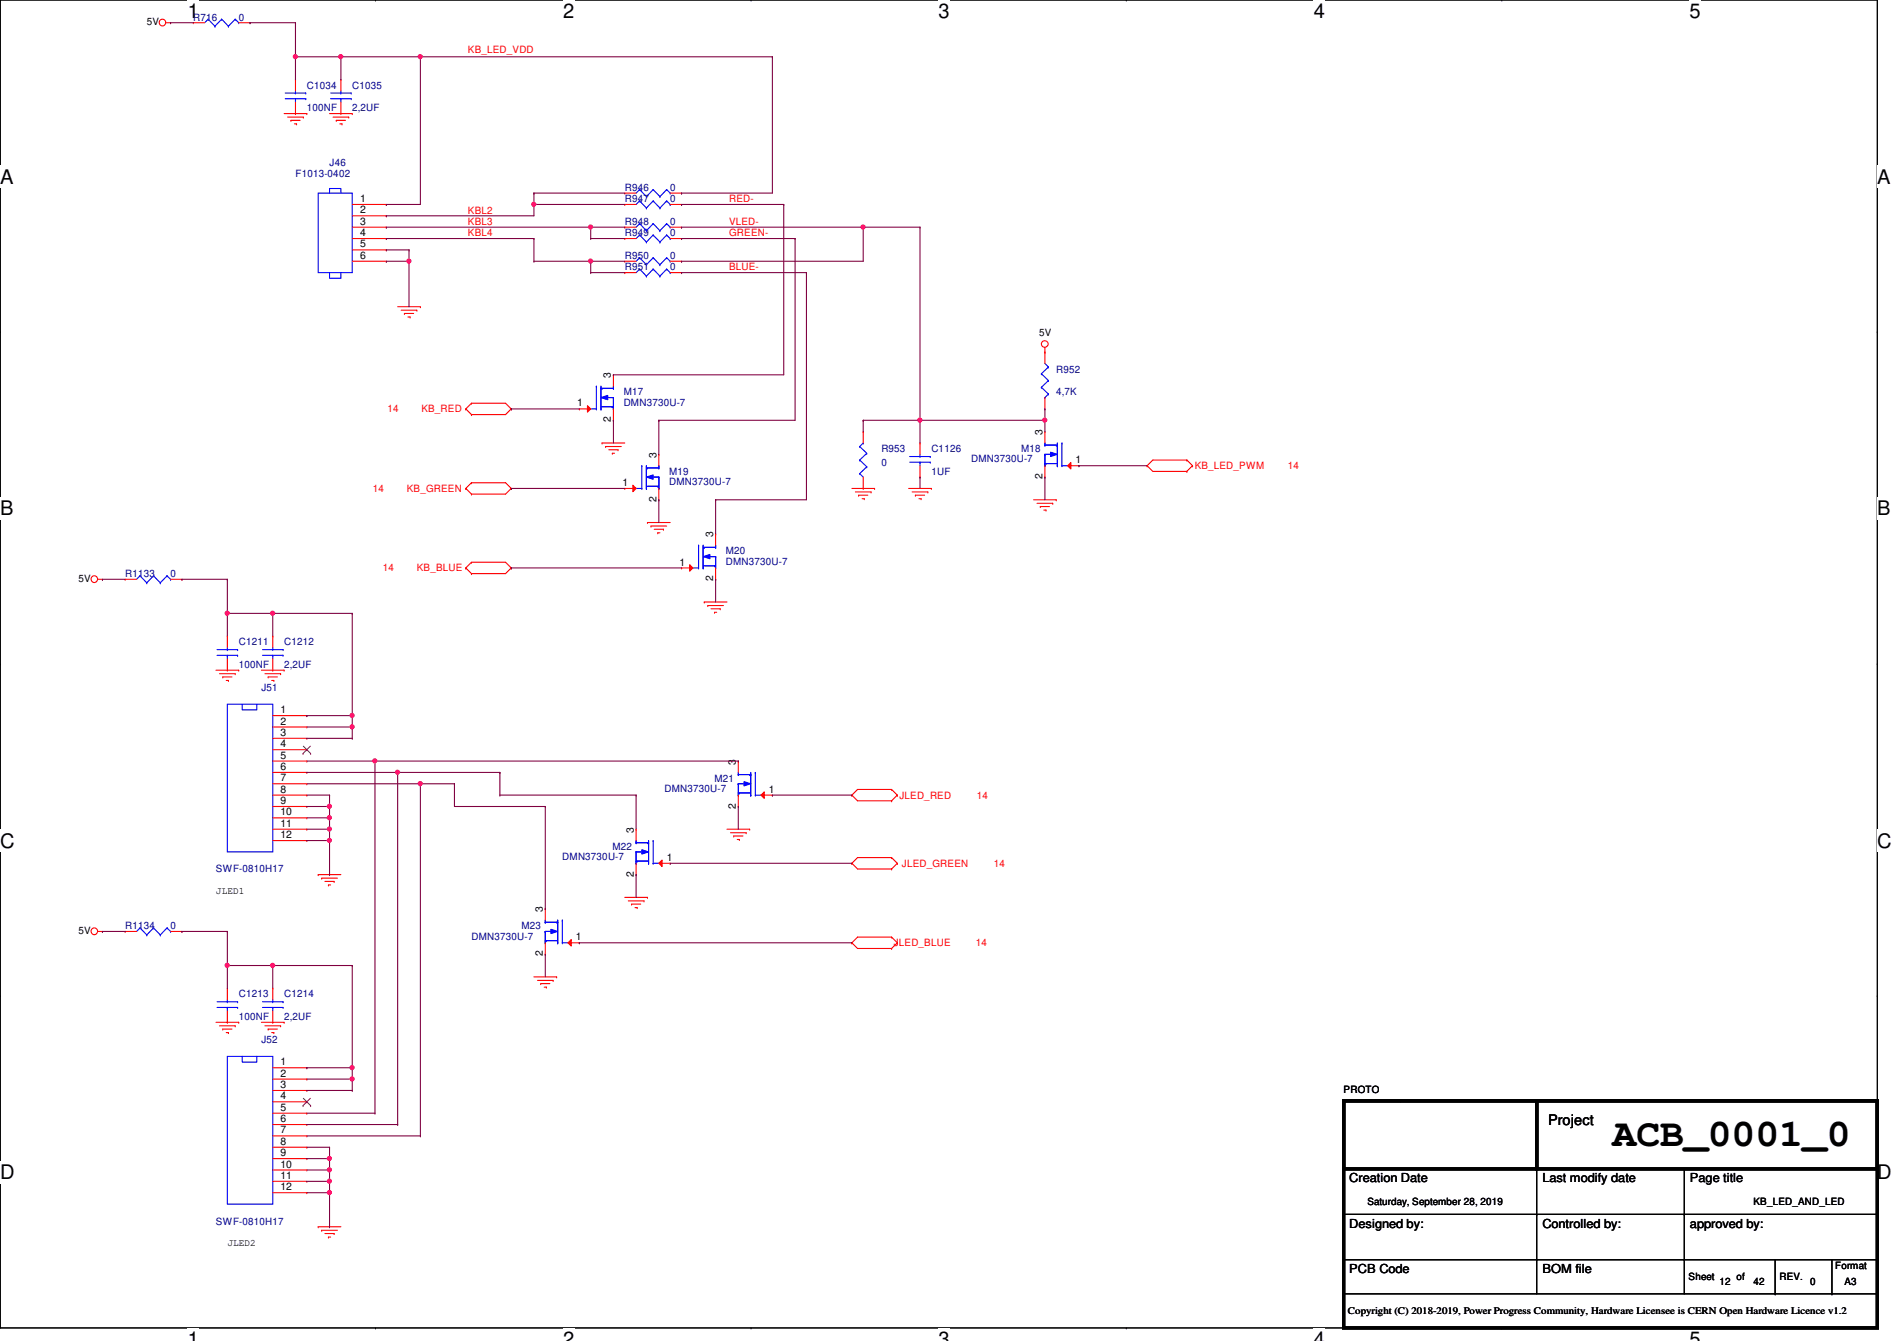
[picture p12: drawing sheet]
<svg xmlns="http://www.w3.org/2000/svg" width="297mm" height="210mm" viewBox="0 0 297 210" stroke-linecap="round" stroke-linejoin="round" font-family="sans-serif">
<path d="M0 0h294v207.9h-294z" fill="none" stroke="#000" stroke-width=".17"/>
<g fill="#fff">
<path d="M29.4 0h1.8v3.5h-1.8z"/>
<path d="M29.4 207.9h1.8v2h-1.8z"/>
</g>
<path d="M58.8 0h.1M58.8 207.9h.1" fill="none" stroke="#000" stroke-width=".17"/>
<g fill="#fff">
<path d="M88.2 0h1.7v3.5h-1.7z"/>
<path d="M88.2 207.9h1.7v2h-1.7z"/>
</g>
<path d="M117.6 0h.1M117.6 207.9h.1" fill="none" stroke="#000" stroke-width=".17"/>
<g fill="#fff">
<path d="M147 0h1.7v3.5h-1.7z"/>
<path d="M147 207.9h1.7v2h-1.7z"/>
</g>
<path d="M176.4 0h.1M176.4 207.9h.1" fill="none" stroke="#000" stroke-width=".17"/>
<g fill="#fff">
<path d="M205.7 0h1.8v3.5h-1.8z"/>
<path d="M205.7 207.9h1.8v2h-1.8z"/>
</g>
<path d="M235.2 0h.1M235.2 207.9h.1" fill="none" stroke="#000" stroke-width=".17"/>
<g fill="#fff">
<path d="M264.5 0h1.8v3.5h-1.8z"/>
<path d="M264.5 207.9h1.8v2h-1.8z"/>
<path d="M0 26h2.1v3.4h-2.1z"/>
<path d="M294 26h2v3.4h-2z"/>
<path d="M0 77.9h2.1v3.5h-2.1z"/>
<path d="M294 77.9h2v3.5h-2z"/>
</g>
<path d="M0 51.9h.1M294 51.9h.1" fill="none" stroke="#000" stroke-width=".17"/>
<g fill="#fff">
<path d="M0 129.9h2.3v3.4h-2.3z"/>
<path d="M294 129.9h2.2v3.4h-2.2z"/>
</g>
<path d="M0 103.9h.1M294 103.9h.1" fill="none" stroke="#000" stroke-width=".17"/>
<path d="M0 103.9h.1M294 103.9h.1" fill="none" stroke="#000" stroke-width=".16"/>
<g fill="#fff">
<path d="M0 181.8h2.3v3.5h-2.3z"/>
<path d="M294 181.8h2.2v3.5h-2.2z"/>
</g>
<g fill="none" stroke="#000" stroke-width=".17">
<path d="M0 155.9h.1M294 155.9h.1M210.4 172.3h8.9M219.3 172.3h.1M210.4 190.1h83.6M210.4 197.2h83.6M240.6 190.1h.1M240.6 197.2h.1M240.6 197.2v5.3h-30.2M240.6 183v14.2M263.7 190.1h.1M263.7 197.2h.1"/>
<path d="M263.7 197.2v5.3h-23.1M263.7 183v14.2M278 197.2v5.3M286.8 197.2v5.3M294 190.1h.1M294 197.2h.1M263.7 202.5h30.3M278 202.5h.1M286.8 202.5h.1M294 202.5h.1"/>
</g>
<g fill="none" stroke="#f00" stroke-width=".17">
<path d="M26 3.6h.7M26.7 3.6h.1M44.5 17.8h3.5M45 18.3h2.5M45.5 18.8h.1M45.5 18.8h1.5M46.1 19.4h.3M46.4 19.4h.1M47.5 18.3h.1M48 17.8h.1M51.6 17.8h3.6M52.2 18.3h2.4"/>
<path d="M52.7 18.8h.1M52.7 18.8h1.4M53.2 19.4h.3M53.4 12.4h.1M53.4 17.8h.1M53.4 12.4v1.8M53.4 16v1.8M53.5 19.4h.1M54.6 18.3h.1M55.2 17.8h.1M97.8 30.2h.1M97.8 37.3h.1"/>
<path d="M97.8 30.2h1.8M97.8 37.3h1.8M104.9 30.2h1.8M104.9 37.3h1.8M106.7 30.2h.1M106.7 37.3h.1M62.3 48h3.5M62.8 48.6h2.5M63.3 49.1h.1M63.3 49.1h1.5M63.9 49.6h.3M64.2 49.6h.1"/>
<path d="M65.3 48.6h.1M65.8 48h.1M97.8 40.9h.1M97.8 40.9h1.8M104.9 40.9h1.8M106.7 40.9h.1M163.6 55.1h.1M163.6 54.4v.7M72.9 64h.1M72.9 76.5h.1M72.9 64l.9 .9M72.9 76.5l.9 .8"/>
<path d="M73.8 63.1h.1M73.8 64.9h.1M73.8 75.6h.1M73.8 77.3h.1M73.8 63.1l-.9 .9M73.8 63.1h5.4l.8 .9M73.8 75.6l-.9 .9M73.8 75.6h5.4l.8 .9M80 64h.1M80 76.5h.1M80 64l-.8 .9h-5.4M80 76.5l-.8 .8h-5.4"/>
<path d="M94.3 69.3h.1M94.3 69.3h3.5M94.8 69.9h.1M94.8 69.9h2.5M95.3 70.4h1.5M95.9 71h.1M95.9 71h.3M96.8 70.4h.1M133.4 76.5h3.5M133.9 77h2.5M134.4 77.5h.1M134.4 77.5h1.5"/>
<path d="M135 78.1h.3M135.3 78.1h.1M136.4 77h.1M136.9 76.5h.1M142.3 76.5h3.5M142.8 77h2.5M143.3 77.5h.1M143.3 77.5h1.5M143.9 78.1h.3M144.1 69.3h.1M144.1 74.7h.1M144.1 69.3v1.8"/>
<path d="M144.1 72.9v1.8M144.2 78.1h.1M145.3 77h.1M145.8 76.5h.1M161.8 78.2h3.6M162.4 78.8h2.4M162.9 79.3h.1M162.9 79.3h1.4M163.4 79.8h.4M163.8 79.8h.1M164.8 78.8h.1M165.4 78.2h.1"/>
<path d="M179.6 72.9h.1M179.6 72.9l.9 .9h5.3M185.8 72h.1M185.8 73.8h.1M185.8 72l.9 .9M185.8 72h-5.3l-.9 .9M186.7 72.9h.1M186.7 72.9l-.9 .9M15.3 90.7h.7M16 90.7h.1M19.6 90.7h.1M19.6 90.7h1.8"/>
<path d="M26.7 90.7h1.8M28.5 90.7h.1M42.7 99.6h.1M42.7 99.6v1.7M72.9 88.9h.1M72.9 88.9l.9 .9M73.8 88h.1M73.8 89.8h.1M73.8 88l-.9 .9M73.8 88h5.4l.8 .9M80 88.9h.1M80 88.9l-.8 .9h-5.4"/>
<path d="M101.4 81.8h.1M101.4 81.8h3.5M101.9 82.3h.1M101.9 82.3h2.5M102.4 82.8h1.5M103 83.4h.1M103 83.4h.3M103.9 82.8h.1M110.3 94.2h.1M110.3 94.2h3.5M110.8 94.8h.1M110.8 94.8h2.5"/>
<path d="M111.3 95.3h1.5M111.9 95.8h.1M111.9 95.8h.3M112.8 95.3h.1M33.8 104.9h3.6M34.4 105.5h2.4M34.9 106h.1M34.9 106h1.4M35.4 106.5h.4M35.8 106.5h.1M36.8 105.5h.1M37.4 104.9h.1"/>
<path d="M40.9 104.9h3.6M41.5 105.5h2.4M42 106h.1M42 106h1.4M42.5 106.5h.4M42.7 104.9h.1M42.7 103.1v1.8M42.9 106.5h.1M43.9 105.5h.1M44.5 104.9h.1M49.8 136.9h.1M49.8 136.9h3.6"/>
<path d="M50.4 137.5h.1M50.4 137.5h2.4M50.9 138h1.4M51.4 138.5h.1M51.4 138.5h.4M52.3 138h.1M113.8 129.8h3.6M114.4 130.3h2.4M114.9 130.9h.1M114.9 130.9h1.4M115.4 131.4h.4M115.8 131.4h.1"/>
<path d="M116.8 130.3h.1M117.4 129.8h.1M133.4 124.5h.1M133.4 135.1h.1M133.4 124.5l.9 .8h5.3M133.4 135.1l.9 .9h5.3M139.6 123.6h.1M139.6 125.3h.1M139.6 134.2h.1M139.6 136h.1M139.6 123.6l.9 .9M139.6 123.6h-5.3l-.9 .9"/>
<path d="M139.6 134.2l.9 .9M139.6 134.2h-5.3l-.9 .9M140.5 124.5h.1M140.5 135.1h.1M140.5 124.5l-.9 .8M140.5 135.1l-.9 .9M15.3 145.8h.7M16 145.8h.1M19.6 145.8h.1M19.6 145.8h1.8M26.7 145.8h1.8M28.5 145.8h.1"/>
<path d="M42.7 154.7h.1M42.7 154.7v1.8M42.7 158.2v1.8M83.6 152.9h3.6M84.2 153.5h2.4M84.7 154h.1M84.7 154h1.4M85.2 154.5h.4M85.6 154.5h.1M86.6 153.5h.1M87.2 152.9h.1M97.8 140.5h3.6"/>
<path d="M98.4 141h2.4M98.9 141.5h.1M98.9 141.5h1.4M99.4 142.1h.4M99.8 142.1h.1M100.8 141h.1M101.4 140.5h.1M133.4 147.6h.1M133.4 147.6l.9 .9h5.3M139.6 146.7h.1M139.6 148.5h.1M139.6 146.7l.9 .9"/>
<path d="M139.6 146.7h-5.3l-.9 .9M140.5 147.6h.1M140.5 147.6l-.9 .9M33.8 160h3.6M34.4 160.6h2.4M34.9 161.1h.1M34.9 161.1h1.4M35.4 161.6h.4M35.8 161.6h.1M36.8 160.6h.1M37.4 160h.1M40.9 160h3.6"/>
<path d="M41.5 160.6h2.4M42 161.1h.1M42 161.1h1.4M42.5 161.6h.4M42.7 160h.1M42.9 161.6h.1M43.9 160.6h.1M44.5 160h.1M49.8 192h.1M49.8 192h3.6M50.4 192.6h.1M50.4 192.6h2.4"/>
<path d="M50.9 193.1h1.4M51.4 193.6h.1M51.4 193.6h.4M52.3 193.1h.1"/>
<circle cx="25.4" cy="3.5" r=".52"/>
<circle cx="163.6" cy="53.8" r=".52"/>
<circle cx="14.8" cy="90.7" r=".52"/>
<circle cx="14.8" cy="145.8" r=".52"/>
</g>
<path d="M210.4 172.3h30.2v10.7h-30.2zM210.4 172.3h83.6v35.6h-83.6zM240.6 172.3h53.4v10.7h-53.4z" fill="none" stroke="#000" stroke-width=".51"/>
<g fill="none" stroke="#00f" stroke-width=".17">
<path d="M51.8 15.5h3.2M51.8 14.6h3.2M53.4 14.6h.1M53.4 15.5h.1M53.4 14.2v.4M53.4 15.5v.5M55 15.5h.1M55 14.6h.1M100.2 29.7h.1M100.2 36.8h.1M100.2 29.7l-.6 .5M100.2 29.7l1 1.1"/>
<path d="M100.2 36.8l-.6 .5M100.2 36.8l1 1.1M101.2 30.8h.1M101.2 37.9h.1M102.3 29.7h.1M102.3 36.8h.1M102.3 29.7l-1.1 1.1M102.3 29.7l1 1.1M102.3 36.8l-1.1 1.1M102.3 36.8l1 1.1M103.3 30.8h.1M103.3 37.9h.1"/>
<path d="M104.4 29.7h.1M104.4 36.8h.1M104.4 29.7l-1.1 1.1M104.4 29.7l.5 .5M104.4 36.8l-1.1 1.1M104.4 36.8l.5 .5M104.9 30.2h.1M104.9 37.3h.1M100.2 40.3h.1M100.2 40.3l-.6 .6M100.2 40.3l1 1.1M101.2 41.4h.1"/>
<path d="M102.3 40.3h.1M102.3 40.3l-1.1 1.1M102.3 40.3l1 1.1M103.3 41.4h.1M104.4 40.3h.1M104.4 40.3l-1.1 1.1M104.4 40.3l.5 .6M104.9 40.9h.1M99.6 76.5h.9M100.5 76.5h.1M100.5 72.9h.1M100.5 72.9v3.6"/>
<path d="M101.2 76.5h.1M101.2 73.2h.1M101.2 72.9v3.6M101.2 73.2h2M101.2 76.1h2M101.4 73.2h.1M102.1 74.7h1.1M103 76.1h.1M103.2 73.2h.1M103.2 74.7h.1M103.2 76.5h.1M103.2 76.1h.1"/>
<path d="M103.2 72.9v.3M103.2 74.7v1.8M142.4 72.3h3.3M142.4 71.5h3.3M144.1 71.5h.1M144.1 72.3h.1M144.1 71.1v.4M144.1 72.3v.6M145.7 72.3h.1M145.7 71.5h.1M21.9 90.1h.1M21.9 90.1l-.5 .6"/>
<path d="M21.9 90.1l1.1 1.1M23 91.2h.1M24 90.1h.1M24 90.1l-1 1.1M24 90.1l1.1 1.1M25.1 91.2h.1M26.2 90.1h.1M26.2 90.1l-1.1 1.1M26.2 90.1l.5 .6M26.7 90.7h.1M41.1 102.6h3.2M41.1 101.7h3.2"/>
<path d="M42.7 101.7h.1M42.7 102.6h.1M42.7 101.3v.4M42.7 102.6v.5M44.3 102.6h.1M44.3 101.7h.1M21.9 145.2h.1M21.9 145.2l-.5 .6M21.9 145.2l1.1 1.1M23 146.3h.1M24 145.2h.1M24 145.2l-1 1.1"/>
<path d="M24 145.2l1.1 1.1M25.1 146.3h.1M26.2 145.2h.1M26.2 145.2l-1.1 1.1M26.2 145.2l.5 .6M26.7 145.8h.1M41.1 157.7h3.2M41.1 156.8h3.2M42.7 156.8h.1M42.7 157.7h.1M42.7 156.5v.3M42.7 157.7v.5"/>
<path d="M44.3 157.7h.1M44.3 156.8h.1"/>
</g>
<path d="M101.2 74.7l1.1-.4v.7z" fill="#00f"/>
<path d="M101.2 74.7l1.1-.4v.7z" fill="none" stroke="#00f" stroke-width=".17"/>
<path d="M99.1 75.9l.5 .6-.5 .5z" fill="#f00"/>
<path d="M97.8 76.5h.1M97.8 76.5h1.8M99.1 75.9l.5 .6-.5 .5zM103.2 78.2h.1M103.2 71.1h.1M103.2 71.1v1.8M103.2 76.5v1.7" fill="none" stroke="#f00" stroke-width=".17"/>
<g fill="none" stroke="#00f" stroke-width=".17">
<path d="M108.5 88.9h.9M109.4 88.9h.1M109.4 85.3h.1M109.4 85.3v3.6M110.1 88.9h.1M110.1 85.7h.1M110.1 85.3v3.6M110.1 85.7h2M110.1 88.6h2M110.3 85.7h.1M111 87.1h1.1M111.9 88.6h.1"/>
<path d="M112.1 85.7h.1M112.1 87.1h.1M112.1 88.9h.1M112.1 88.6h.1M112.1 85.3v.4M112.1 87.1v1.8"/>
</g>
<path d="M110.1 87.1l1.1-.3v.7z" fill="#00f"/>
<path d="M110.1 87.1l1.1-.3v.7z" fill="none" stroke="#00f" stroke-width=".17"/>
<path d="M108 88.4l.5 .5-.5 .5z" fill="#f00"/>
<path d="M106.7 88.9h.1M106.7 88.9h1.8M108 88.4l.5 .5-.5 .5zM112.1 90.7h.1M112.1 83.6h.1M112.1 83.6v1.7M112.1 88.9v1.8" fill="none" stroke="#f00" stroke-width=".17"/>
<g fill="none" stroke="#00f" stroke-width=".17">
<path d="M92.5 64h.9M93.4 64h.1M93.4 60.5h.1M93.4 60.5v3.5M94.1 64h.1M94.1 60.8h.1M94.1 60.5v3.5M94.1 60.8h2M94.1 63.7h2M94.3 60.8h.1M95 62.2h1.1M95.9 63.7h.1"/>
<path d="M96.1 60.8h.1M96.1 62.2h.1M96.1 64h.1M96.1 63.7h.1M96.1 60.5v.3M96.1 62.2v1.8"/>
</g>
<path d="M94.1 62.2l1.1-.3v.7z" fill="#00f"/>
<path d="M94.1 62.2l1.1-.3v.7z" fill="none" stroke="#00f" stroke-width=".17"/>
<path d="M92 63.5l.5 .5-.5 .5z" fill="#f00"/>
<g fill="none" stroke="#f00" stroke-width=".17">
<path d="M55.2 32h5.3M55.2 33.8h5.3M55.2 35.6h5.3M55.2 37.3h5.3M55.2 39.1h5.3M60.5 32h.1M60.5 33.8h.1M60.5 35.6h.1M60.5 37.3h.1M60.5 39.1h.1M55.2 40.9h5.3M60.5 40.9h.1"/>
<path d="M96.1 58.7h.1M96.1 58.7v1.8M163.6 55.1h.1M163.6 55.1v1.8M90.7 64h.1M90.7 64h1.8M92 63.5l.5 .5-.5 .5zM96.1 65.8h.1M96.1 64v1.8M163.6 64h.1M163.6 62.2v1.8M42.7 168.9h5.3"/>
<path d="M42.7 167.1h5.3M42.7 170.7h5.3M42.7 174.2h5.3M42.7 177.8h5.3M42.7 172.5h5.3M42.7 176h5.3M42.7 179.6h5.3M48 168.9h.1M48 167.1h.1M48 170.7h.1M48 174.2h.1M48 177.8h.1"/>
<path d="M48 172.5h.1M48 176h.1M48 179.6h.1M42.7 181.4h5.3M42.7 184.9h5.3M42.7 183.1h5.3M42.7 186.7h5.3M48 181.4h.1M48 184.9h.1M48 183.1h.1M48 186.7h.1"/>
</g>
<g fill="none" stroke="#00f" stroke-width=".17">
<path d="M49.8 30.2h5.4v12.5h-5.4zM51.6 30.2v-.7h1.8v.7M51.6 42.7v.9h1.8v-.9M163.1 58.5h.1M163.1 58.5l1.1 1.1M163.6 56.9l.6 .5M164.2 57.4h.1M164.2 59.6h.1M164.2 57.4l-1.1 1.1M164.2 59.6l-1.1 1M163.1 60.6h.1M163.1 60.6l1.1 1.1"/>
<path d="M163.6 62.2h.1M163.6 69.7h.1M163.6 71.1h.1M163.6 72.9h.1M163.6 72.6h.1M163.6 69.3v.4M163.6 71.1v1.8M163.6 69.7h2M163.6 71.1h1.1M163.6 72.6h2M163.8 72.6h.1M164.2 61.7h.1"/>
<path d="M164.2 61.7l-.6 .5M165.4 69.7h.1M165.6 72.9h.1M165.6 69.7h.1M165.6 69.3v3.6M166.3 72.9h.1M166.3 69.3h.1M166.3 72.9h.9M166.3 69.3v3.6M35.6 165.4h7.1v23.1h-7.1zM37.9 165.4v.8h2.3v-.8"/>
</g>
<path d="M47.5 173.1h.1M47.5 171.9l1.1 1.2M48.6 171.9l-1.1 1.2M48.6 173.1h.1" fill="none" stroke="#7f4000" stroke-width=".16"/>
<path d="M164.5 70.8l1.1 .3-1.1 .4z" fill="#00f"/>
<path d="M164.5 70.8l1.1 .3-1.1 .4z" fill="none" stroke="#00f" stroke-width=".17"/>
<path d="M167.2 72.9l.5-.5v1z" fill="#f00"/>
<g fill="none" stroke="#f00" stroke-width=".17">
<path d="M97.8 35.6h.1M97.8 35.6h1.8M104.9 35.6h1.8M106.7 35.6h.1M163.6 74.7h.1M163.6 67.6h.1M163.6 67.6v1.7M163.6 72.9v1.8M167.2 72.9l.5-.5v1zM167.2 72.9h1.7M168.9 72.9h.1M35.6 99.6h.1"/>
<path d="M35.6 99.6v1.7M35.6 104.9h.1M35.6 103.1v1.8"/>
</g>
<g fill="none" stroke="#00f" stroke-width=".17">
<path d="M100.2 35h.1M100.2 35l-.6 .6M100.2 35l1 1.1M101.2 36.1h.1M102.3 35h.1M102.3 35l-1.1 1.1M102.3 35l1 1.1M103.3 36.1h.1M104.4 35h.1M104.4 35l-1.1 1.1M104.4 35l.5 .6M104.9 35.6h.1"/>
<path d="M34 102.6h3.2M34 101.7h3.2M35.6 101.7h.1M35.6 102.6h.1M35.6 101.3v.4M35.6 102.6v.5M37.2 102.6h.1M37.2 101.7h.1M85.4 144.4h.1M85.4 145.8h.1M85.4 147.6h.1M85.4 147.2h.1"/>
<path d="M85.4 144v.4M85.4 145.8v1.8M85.4 144.4h1.9M85.4 145.8h1M85.4 147.2h1.9M85.6 147.2h.1M87.2 144.4h.1M87.3 147.6h.1M87.3 144.4h.1M87.3 144v3.6M88 147.6h.1M88 144h.1"/>
<path d="M88 147.6h.9M88 144v3.6"/>
</g>
<path d="M86.3 145.5l1 .3-1 .3z" fill="#00f"/>
<path d="M86.3 145.5l1 .3-1 .3z" fill="none" stroke="#00f" stroke-width=".17"/>
<path d="M88.9 147.6l.5-.5v1z" fill="#f00"/>
<path d="M85.4 149.4h.1M85.4 142.2h.1M85.4 142.2v1.8M85.4 147.6v1.8M88.9 147.6l.5-.5v1zM88.9 147.6h1.8M90.7 147.6h.1" fill="none" stroke="#f00" stroke-width=".17"/>
<g fill="none" stroke="#00f" stroke-width=".17">
<path d="M99.6 131.9h.1M99.6 133.3h.1M99.6 135.1h.1M99.6 134.8h.1M99.6 131.6v.3M99.6 133.3v1.8M99.6 131.9h2M99.6 133.3h1.1M99.6 134.8h2M99.8 134.8h.1M101.4 131.9h.1M101.6 135.1h.1"/>
<path d="M101.6 131.9h.1M101.6 131.6v3.5M102.3 135.1h.1M102.3 131.6h.1M102.3 135.1h.9M102.3 131.6v3.5"/>
</g>
<path d="M100.5 133l1.1 .3-1.1 .4z" fill="#00f"/>
<path d="M100.5 133l1.1 .3-1.1 .4z" fill="none" stroke="#00f" stroke-width=".17"/>
<path d="M103.2 135.1l.5-.5v1z" fill="#f00"/>
<path d="M99.6 136.9h.1M99.6 129.8h.1M99.6 129.8v1.8M99.6 135.1v1.8M103.2 135.1l.5-.5v1zM103.2 135.1h1.7M104.9 135.1h.1" fill="none" stroke="#f00" stroke-width=".17"/>
<g fill="none" stroke="#00f" stroke-width=".17">
<path d="M115.6 121.2h.1M115.6 122.7h.1M115.6 124.5h.1M115.6 124.1h.1M115.6 120.9v.3M115.6 122.7v1.8M115.6 121.2h2M115.6 122.7h1.1M115.6 124.1h2M115.8 124.1h.1M117.4 121.2h.1M117.6 124.5h.1"/>
<path d="M117.6 121.2h.1M117.6 120.9v3.6M118.3 124.5h.1M118.3 120.9h.1M118.3 124.5h.9M118.3 120.9v3.6"/>
</g>
<path d="M116.5 122.3l1.1 .4-1.1 .3z" fill="#00f"/>
<path d="M116.5 122.3l1.1 .4-1.1 .3z" fill="none" stroke="#00f" stroke-width=".17"/>
<path d="M119.7 124v1l-.5-.5z" fill="#f00"/>
<g fill="none" stroke="#f00" stroke-width=".17">
<path d="M30.3 3.6h.1M30.3 3.6h1.7M37.4 3.6h1.8M39.2 3.6h.1M46.3 12.4h.1M46.3 17.8h.1M46.3 12.4v1.8M46.3 16v1.8M97.8 32h.1M97.8 32h1.8M104.9 32h1.8M106.7 32h.1"/>
<path d="M97.8 42.7h.1M97.8 42.7h1.8M104.9 42.7h1.8M106.7 42.7h.1M135.2 76.5h.1M135.2 67.6h.1M135.2 67.6v1.7M135.2 74.7v1.8M42.7 113.8h5.3M42.7 112h5.3M42.7 115.6h5.3M42.7 119.1h5.3"/>
<path d="M42.7 117.3h5.3M48 113.8h.1M48 112h.1M48 115.6h.1M48 119.1h.1M48 117.3h.1M115.6 119.1h.1M115.6 119.1v1.8M42.7 124.5h5.3M42.7 122.7h5.3M42.7 126.2h5.3M42.7 129.8h5.3"/>
<path d="M42.7 120.9h5.3M42.7 128h5.3M42.7 131.6h5.3M48 122.7h.1M48 126.2h.1M48 129.8h.1M48 120.9h.1M48 124.5h.1M48 128h.1M48 131.6h.1M115.6 126.2h.1M115.6 124.5v1.7"/>
<path d="M119.2 124.5h1.7M119.7 124v1l-.5-.5zM120.9 124.5h.1M35.6 154.7h.1M35.6 154.7v1.8M35.6 158.2v1.8M35.6 160h.1"/>
</g>
<g fill="none" stroke="#00f" stroke-width=".17">
<path d="M32.6 3h.1M32.6 3l-.6 .6M32.6 3l1.1 1.1M33.7 4.1h.1M34.7 3h.1M34.7 3l-1 1.1M34.7 3l1.1 1.1M35.8 4.1h.1M36.8 3h.1M36.8 3l-1 1.1M36.8 3l.6 .6M37.4 3.6h.1"/>
<path d="M44.7 15.5h3.2M44.7 14.6h3.2M46.3 14.6h.1M46.3 15.5h.1M46.3 14.2v.4M46.3 15.5v.5M47.9 15.5h.1M47.9 14.6h.1M100.2 31.5h.1M100.2 31.5l-.6 .5M100.2 31.5l1 1.1M101.2 32.6h.1"/>
<path d="M102.3 31.5h.1M102.3 31.5l-1.1 1.1M102.3 31.5l1 1.1M103.3 32.6h.1M104.4 31.5h.1M104.4 31.5l-1.1 1.1M104.4 31.5l.5 .5M104.9 32h.1M100.2 42.1h.1M100.2 42.1l-.6 .6M100.2 42.1l1 1.1M101.2 43.2h.1"/>
<path d="M102.3 42.1h.1M102.3 42.1l-1.1 1.1M102.3 42.1l1 1.1M103.3 43.2h.1M104.4 42.1h.1M104.4 42.1l-1.1 1.1M104.4 42.1l.5 .6M104.9 42.7h.1M134.6 74.1h.1M134.6 72h.1M134.6 69.9h.1M134.6 74.1l.6 .6"/>
<path d="M134.6 72l1.1 1.1M134.6 69.9l1.1 1.1M135.2 69.3h.1M135.2 69.3l-.6 .6M135.7 73.1h.1M135.7 71h.1M135.7 73.1l-1.1 1M135.7 71l-1.1 1M35.6 110.2h7.1v23.1h-7.1zM37.9 110.2v.9h2.3v-.9M34 157.7h3.2M34 156.8h3.2"/>
<path d="M35.6 156.8h.1M35.6 157.7h.1M35.6 156.5v.3M35.6 157.7v.5M37.2 157.7h.1M37.2 156.8h.1"/>
</g>
<path d="M47.5 117.9h.1M47.5 116.8l1.1 1.1M48.6 116.8l-1.1 1.1M48.6 117.9h.1" fill="none" stroke="#7f4000" stroke-width=".16"/>
<path d="M39.2 3.6h.1M39.2 3.6h7.1M46.3 3.6h.1M46.3 8.9h.1M46.3 3.6v5.3M46.3 8.9h7.1" fill="none" stroke="#7f0040" stroke-width=".17"/>
<circle cx="53.4" cy="8.9" r=".32" fill="#f0f"/>
<circle cx="53.4" cy="8.9" r=".32" fill="none" stroke="#f0f" stroke-width=".17"/>
<circle cx="46.2" cy="8.9" r=".32" fill="#f0f"/>
<circle cx="46.2" cy="8.9" r=".32" fill="none" stroke="#f0f" stroke-width=".17"/>
<g fill="none" stroke="#7f0040" stroke-width=".17">
<path d="M26.7 3.6h.1M26.7 3.6h3.6M46.3 8.9h.1M46.3 8.9v3.5M53.4 8.9h.1M53.4 8.9v3.5M53.4 8.9h12.4M60.5 39.1h.1M60.5 39.1h3.5M64 39.1h.1M64 39.1v8.9M60.5 40.9h.1"/>
<path d="M60.5 40.9h3.5M64 40.9h.1"/>
</g>
<circle cx="64" cy="40.9" r=".32" fill="#f0f"/>
<circle cx="64" cy="40.9" r=".32" fill="none" stroke="#f0f" stroke-width=".17"/>
<g fill="none" stroke="#7f0040" stroke-width=".17">
<path d="M65.8 8.9h.1M65.8 8.9v23.1h-5.3M60.5 32h.1M60.5 33.8h.1M60.5 35.6h.1M60.5 37.3h.1M60.5 35.6h32M60.5 37.3h23.1M83.6 30.2h.1M83.6 32h.1M83.6 32h14.2M83.6 30.2v3.6h-23.1"/>
<path d="M83.6 30.2h14.2"/>
</g>
<circle cx="83.6" cy="32" r=".32" fill="#f0f"/>
<circle cx="83.6" cy="32" r=".32" fill="none" stroke="#f0f" stroke-width=".17"/>
<path d="M92.5 37.3h.1M92.5 35.6h.1M92.5 37.3h5.3M92.5 35.6v1.7" fill="none" stroke="#7f0040" stroke-width=".17"/>
<circle cx="92.5" cy="35.5" r=".32" fill="#f0f"/>
<circle cx="92.5" cy="35.5" r=".32" fill="none" stroke="#f0f" stroke-width=".17"/>
<path d="M83.6 37.3h.1M83.6 37.3v3.6M92.5 35.6h.1M92.5 35.6h5.3M83.6 40.9h.1M83.6 40.9h8.9" fill="none" stroke="#7f0040" stroke-width=".17"/>
<circle cx="92.5" cy="40.9" r=".32" fill="#f0f"/>
<circle cx="92.5" cy="40.9" r=".32" fill="none" stroke="#f0f" stroke-width=".17"/>
<path d="M65.8 8.9h.1M65.8 8.9h55.1M106.7 30.2h.1M106.7 30.2h14.2M92.5 42.7h.1M92.5 40.9h.1M92.5 42.7h5.3M92.5 40.9v1.8M92.5 40.9h5.3" fill="none" stroke="#7f0040" stroke-width=".17"/>
<circle cx="65.8" cy="8.9" r=".32" fill="#f0f"/>
<circle cx="65.8" cy="8.9" r=".32" fill="none" stroke="#f0f" stroke-width=".17"/>
<g fill="none" stroke="#7f0040" stroke-width=".17">
<path d="M120.9 8.9h.1M120.9 8.9v21.3M106.7 32h.1M106.7 37.3h.1M106.7 35.6h.1M106.7 32h16M106.7 37.3h17.8M106.7 35.6h28.5M144.1 35.6h.1M144.1 35.6v30.2M106.7 42.7h.1M106.7 42.7h19.6"/>
<path d="M144.1 65.8h.1M163.6 64h.1M163.6 64v1.8h-19.5"/>
</g>
<circle cx="163.6" cy="65.8" r=".32" fill="#f0f"/>
<circle cx="163.6" cy="65.8" r=".32" fill="none" stroke="#f0f" stroke-width=".17"/>
<circle cx="144" cy="65.8" r=".32" fill="#f0f"/>
<circle cx="144" cy="65.8" r=".32" fill="none" stroke="#f0f" stroke-width=".17"/>
<path d="M135.2 35.6h.1M135.2 35.6v5.3h-28.5M106.7 40.9h.1M163.6 65.8h.1M163.6 65.8v1.8" fill="none" stroke="#7f0040" stroke-width=".17"/>
<circle cx="135.1" cy="35.5" r=".32" fill="#f0f"/>
<circle cx="135.1" cy="35.5" r=".32" fill="none" stroke="#f0f" stroke-width=".17"/>
<g fill="none" stroke="#7f0040" stroke-width=".17">
<path d="M122.7 32h.1M122.7 32v26.7h-26.6M124.5 37.3h.1M124.5 37.3v28.5h-21.3M135.2 35.6h.1M135.2 35.6h8.9M96.1 58.7h.1M126.3 42.7h.1M126.3 42.7v35.5h-14.2M80 64h.1M80 76.5h.1M80 64h10.7"/>
<path d="M80 76.5h17.8M96.1 65.8h.1M96.1 65.8v3.5M103.2 78.2h.1M103.2 65.8h.1M103.2 65.8v5.3M103.2 78.2v3.6M112.1 78.2h.1M112.1 78.2v5.4M135.2 65.8h.1M135.2 65.8h8.9M135.2 65.8v1.8"/>
<path d="M144.1 65.8h.1M144.1 74.7h.1M144.1 65.8v3.5M144.1 74.7v1.8M163.6 74.7h.1M163.6 74.7v3.5M168.9 72.9h.1M168.9 72.9h10.7M16 90.7h.1M16 90.7h3.6M28.5 90.7h.1M28.5 90.7h7.1"/>
<path d="M35.6 90.7h.1M35.6 96h.1M35.6 90.7v5.3M35.6 96h7.1M80 88.9h.1M80 88.9h26.7M112.1 90.7h.1M112.1 90.7v3.5"/>
</g>
<circle cx="42.7" cy="96" r=".32" fill="#f0f"/>
<circle cx="42.7" cy="96" r=".32" fill="none" stroke="#f0f" stroke-width=".17"/>
<circle cx="35.6" cy="96" r=".32" fill="#f0f"/>
<circle cx="35.6" cy="96" r=".32" fill="none" stroke="#f0f" stroke-width=".17"/>
<path d="M35.6 96h.1M35.6 96v3.6M42.7 96h.1M42.7 96v3.6M48 129.8h3.6M48 131.6h3.6M51.6 129.8h.1M51.6 131.6h.1M51.6 136.9h.1M51.6 129.8v7.1" fill="none" stroke="#7f0040" stroke-width=".17"/>
<circle cx="51.6" cy="131.5" r=".32" fill="#f0f"/>
<circle cx="51.6" cy="131.5" r=".32" fill="none" stroke="#f0f" stroke-width=".17"/>
<path d="M42.7 96h12.5M55.2 96h.1M55.2 96v16M55.2 112h.1" fill="none" stroke="#7f0040" stroke-width=".17"/>
<circle cx="55.1" cy="112" r=".32" fill="#f0f"/>
<circle cx="55.1" cy="112" r=".32" fill="none" stroke="#f0f" stroke-width=".17"/>
<path d="M48 112h.1M48 112h7.2M48 113.8h7.2M55.2 113.8h.1" fill="none" stroke="#7f0040" stroke-width=".17"/>
<circle cx="55.1" cy="113.8" r=".32" fill="#f0f"/>
<circle cx="55.1" cy="113.8" r=".32" fill="none" stroke="#f0f" stroke-width=".17"/>
<path d="M48 115.6h7.2M55.2 112h.1M55.2 115.6h.1M55.2 113.8h.1M55.2 112v3.6M48 124.5h3.6M48 126.2h3.6M51.6 124.5h.1M51.6 126.2h.1M51.6 124.5v1.7" fill="none" stroke="#7f0040" stroke-width=".17"/>
<circle cx="51.6" cy="126.2" r=".32" fill="#f0f"/>
<circle cx="51.6" cy="126.2" r=".32" fill="none" stroke="#f0f" stroke-width=".17"/>
<path d="M48 128h3.6M51.6 128h.1M51.6 129.8h.1M51.6 126.2v3.6" fill="none" stroke="#7f0040" stroke-width=".17"/>
<circle cx="51.6" cy="128" r=".32" fill="#f0f"/>
<circle cx="51.6" cy="128" r=".32" fill="none" stroke="#f0f" stroke-width=".17"/>
<circle cx="51.6" cy="129.8" r=".32" fill="#f0f"/>
<circle cx="51.6" cy="129.8" r=".32" fill="none" stroke="#f0f" stroke-width=".17"/>
<g fill="none" stroke="#7f0040" stroke-width=".17">
<path d="M48 119.1h10.7M58.7 119.1h.1M48 122.7h17.8M48 120.9h14.3M62.3 120.9h.1M65.8 122.7h.1M71.2 122.7h.1M71.2 122.7v3.5h14.2M78.3 124.5h.1M78.3 120.9h.1M78.3 124.5h21.3M78.3 120.9v3.6"/>
<path d="M85.4 126.2h.1M85.4 126.2v16M99.6 124.5h.1M99.6 136.9h.1M99.6 124.5v5.3M99.6 136.9v3.6M104.9 135.1h.1M104.9 135.1h28.5M115.6 126.2h.1M115.6 126.2v3.6M120.9 124.5h.1M120.9 124.5h12.5"/>
<path d="M16 145.8h.1M16 145.8h3.6M28.5 145.8h.1M28.5 145.8h7.1M35.6 145.8h.1M35.6 151.1h.1M35.6 145.8v5.3M35.6 151.1h7.1M85.4 149.4h.1M85.4 142.2h.1M85.4 149.4v3.5M90.7 147.6h.1"/>
<path d="M90.7 147.6h42.7"/>
</g>
<circle cx="42.7" cy="151.1" r=".32" fill="#f0f"/>
<circle cx="42.7" cy="151.1" r=".32" fill="none" stroke="#f0f" stroke-width=".17"/>
<circle cx="35.6" cy="151.1" r=".32" fill="#f0f"/>
<circle cx="35.6" cy="151.1" r=".32" fill="none" stroke="#f0f" stroke-width=".17"/>
<path d="M35.6 151.1h.1M35.6 151.1v3.6M42.7 151.1h.1M42.7 151.1h12.5M42.7 151.1v3.6M55.2 151.1h.1M55.2 151.1v16M55.2 167.1h.1" fill="none" stroke="#7f0040" stroke-width=".17"/>
<circle cx="55.1" cy="167.1" r=".32" fill="#f0f"/>
<circle cx="55.1" cy="167.1" r=".32" fill="none" stroke="#f0f" stroke-width=".17"/>
<path d="M48 167.1h.1M48 167.1h7.2M48 168.9h7.2M55.2 167.1h.1M55.2 168.9h.1M55.2 167.1v1.8" fill="none" stroke="#7f0040" stroke-width=".17"/>
<circle cx="55.1" cy="168.9" r=".32" fill="#f0f"/>
<circle cx="55.1" cy="168.9" r=".32" fill="none" stroke="#f0f" stroke-width=".17"/>
<path d="M48 170.7h7.2M48 179.6h3.6M51.6 179.6h.1M51.6 179.6v3.5M55.2 168.9h.1M55.2 170.7h.1M55.2 168.9v1.8M48 181.4h3.6M51.6 181.4h.1M51.6 183.1h.1" fill="none" stroke="#7f0040" stroke-width=".17"/>
<circle cx="51.6" cy="181.3" r=".32" fill="#f0f"/>
<circle cx="51.6" cy="181.3" r=".32" fill="none" stroke="#f0f" stroke-width=".17"/>
<circle cx="51.6" cy="183.1" r=".32" fill="#f0f"/>
<circle cx="51.6" cy="183.1" r=".32" fill="none" stroke="#f0f" stroke-width=".17"/>
<path d="M48 183.1h3.6M48 184.9h3.6M51.6 183.1h.1M51.6 184.9h.1M51.6 186.7h.1M51.6 183.1v3.6" fill="none" stroke="#7f0040" stroke-width=".17"/>
<circle cx="51.6" cy="184.9" r=".32" fill="#f0f"/>
<circle cx="51.6" cy="184.9" r=".32" fill="none" stroke="#f0f" stroke-width=".17"/>
<path d="M48 186.7h3.6M51.6 186.7h.1M51.6 192h.1M51.6 186.7v5.3" fill="none" stroke="#7f0040" stroke-width=".17"/>
<circle cx="51.6" cy="186.7" r=".32" fill="#f0f"/>
<circle cx="51.6" cy="186.7" r=".32" fill="none" stroke="#f0f" stroke-width=".17"/>
<path d="M58.7 119.1h.1M58.7 119.1v55.1M48 174.2h10.7M58.7 174.2h.1" fill="none" stroke="#7f0040" stroke-width=".17"/>
<circle cx="58.7" cy="119.1" r=".32" fill="#f0f"/>
<circle cx="58.7" cy="119.1" r=".32" fill="none" stroke="#f0f" stroke-width=".17"/>
<path d="M58.7 119.1h56.9M115.6 119.1h.1M62.3 120.9h.1M62.3 120.9v55.1M48 176h14.3M62.3 176h.1" fill="none" stroke="#7f0040" stroke-width=".17"/>
<circle cx="62.2" cy="120.9" r=".32" fill="#f0f"/>
<circle cx="62.2" cy="120.9" r=".32" fill="none" stroke="#f0f" stroke-width=".17"/>
<path d="M62.3 120.9h16M65.8 122.7h.1M65.8 122.7v55.1M78.3 120.9h.1M48 177.8h17.8M65.8 177.8h.1" fill="none" stroke="#7f0040" stroke-width=".17"/>
<circle cx="65.8" cy="122.7" r=".32" fill="#f0f"/>
<circle cx="65.8" cy="122.7" r=".32" fill="none" stroke="#f0f" stroke-width=".17"/>
<path d="M65.8 122.7h5.4M71.2 122.7h.1" fill="none" stroke="#7f0040" stroke-width=".17"/>
<circle cx="53.4" cy="8.9" r=".32" fill="#f0f"/>
<circle cx="53.4" cy="8.9" r=".32" fill="none" stroke="#f0f" stroke-width=".17"/>
<circle cx="46.2" cy="8.9" r=".32" fill="#f0f"/>
<circle cx="46.2" cy="8.9" r=".32" fill="none" stroke="#f0f" stroke-width=".17"/>
<circle cx="64" cy="40.9" r=".32" fill="#f0f"/>
<circle cx="64" cy="40.9" r=".32" fill="none" stroke="#f0f" stroke-width=".17"/>
<circle cx="83.6" cy="32" r=".32" fill="#f0f"/>
<circle cx="83.6" cy="32" r=".32" fill="none" stroke="#f0f" stroke-width=".17"/>
<circle cx="92.5" cy="35.5" r=".32" fill="#f0f"/>
<circle cx="92.5" cy="35.5" r=".32" fill="none" stroke="#f0f" stroke-width=".17"/>
<circle cx="92.5" cy="40.9" r=".32" fill="#f0f"/>
<circle cx="92.5" cy="40.9" r=".32" fill="none" stroke="#f0f" stroke-width=".17"/>
<circle cx="65.8" cy="8.9" r=".32" fill="#f0f"/>
<circle cx="65.8" cy="8.9" r=".32" fill="none" stroke="#f0f" stroke-width=".17"/>
<circle cx="163.6" cy="65.8" r=".32" fill="#f0f"/>
<circle cx="163.6" cy="65.8" r=".32" fill="none" stroke="#f0f" stroke-width=".17"/>
<circle cx="144" cy="65.8" r=".32" fill="#f0f"/>
<circle cx="144" cy="65.8" r=".32" fill="none" stroke="#f0f" stroke-width=".17"/>
<circle cx="135.1" cy="35.5" r=".32" fill="#f0f"/>
<circle cx="135.1" cy="35.5" r=".32" fill="none" stroke="#f0f" stroke-width=".17"/>
<circle cx="42.7" cy="96" r=".32" fill="#f0f"/>
<circle cx="42.7" cy="96" r=".32" fill="none" stroke="#f0f" stroke-width=".17"/>
<circle cx="35.6" cy="96" r=".32" fill="#f0f"/>
<circle cx="35.6" cy="96" r=".32" fill="none" stroke="#f0f" stroke-width=".17"/>
<circle cx="51.6" cy="131.5" r=".32" fill="#f0f"/>
<circle cx="51.6" cy="131.5" r=".32" fill="none" stroke="#f0f" stroke-width=".17"/>
<circle cx="55.1" cy="112" r=".32" fill="#f0f"/>
<circle cx="55.1" cy="112" r=".32" fill="none" stroke="#f0f" stroke-width=".17"/>
<circle cx="55.1" cy="113.8" r=".32" fill="#f0f"/>
<circle cx="55.1" cy="113.8" r=".32" fill="none" stroke="#f0f" stroke-width=".17"/>
<circle cx="51.6" cy="126.2" r=".32" fill="#f0f"/>
<circle cx="51.6" cy="126.2" r=".32" fill="none" stroke="#f0f" stroke-width=".17"/>
<circle cx="51.6" cy="128" r=".32" fill="#f0f"/>
<circle cx="51.6" cy="128" r=".32" fill="none" stroke="#f0f" stroke-width=".17"/>
<circle cx="51.6" cy="129.8" r=".32" fill="#f0f"/>
<circle cx="51.6" cy="129.8" r=".32" fill="none" stroke="#f0f" stroke-width=".17"/>
<circle cx="42.7" cy="151.1" r=".32" fill="#f0f"/>
<circle cx="42.7" cy="151.1" r=".32" fill="none" stroke="#f0f" stroke-width=".17"/>
<circle cx="35.6" cy="151.1" r=".32" fill="#f0f"/>
<circle cx="35.6" cy="151.1" r=".32" fill="none" stroke="#f0f" stroke-width=".17"/>
<circle cx="55.1" cy="167.1" r=".32" fill="#f0f"/>
<circle cx="55.1" cy="167.1" r=".32" fill="none" stroke="#f0f" stroke-width=".17"/>
<circle cx="55.1" cy="168.9" r=".32" fill="#f0f"/>
<circle cx="55.1" cy="168.9" r=".32" fill="none" stroke="#f0f" stroke-width=".17"/>
<circle cx="51.6" cy="181.3" r=".32" fill="#f0f"/>
<circle cx="51.6" cy="181.3" r=".32" fill="none" stroke="#f0f" stroke-width=".17"/>
<circle cx="51.6" cy="183.1" r=".32" fill="#f0f"/>
<circle cx="51.6" cy="183.1" r=".32" fill="none" stroke="#f0f" stroke-width=".17"/>
<circle cx="51.6" cy="184.9" r=".32" fill="#f0f"/>
<circle cx="51.6" cy="184.9" r=".32" fill="none" stroke="#f0f" stroke-width=".17"/>
<circle cx="51.6" cy="186.7" r=".32" fill="#f0f"/>
<circle cx="51.6" cy="186.7" r=".32" fill="none" stroke="#f0f" stroke-width=".17"/>
<circle cx="58.7" cy="119.1" r=".32" fill="#f0f"/>
<circle cx="58.7" cy="119.1" r=".32" fill="none" stroke="#f0f" stroke-width=".17"/>
<circle cx="62.2" cy="120.9" r=".32" fill="#f0f"/>
<circle cx="62.2" cy="120.9" r=".32" fill="none" stroke="#f0f" stroke-width=".17"/>
<circle cx="65.8" cy="122.7" r=".32" fill="#f0f"/>
<circle cx="65.8" cy="122.7" r=".32" fill="none" stroke="#f0f" stroke-width=".17"/>
<text font-size="6.2" x="252.5" y="179.5">ACB_0001_0</text>
<g font-size="3.1">
<text x="29.4" y="2.8">1</text>
<text x="88.2" y="2.8">2</text>
<text x="147" y="2.8">3</text>
<text x="205.7" y="2.8">4</text>
<text x="264.5" y="2.8">5</text>
<text x="0" y="28.7">A</text>
<text x="294" y="28.7">A</text>
<text x="0" y="80.7">B</text>
<text x="294" y="80.7">B</text>
<text x="0" y="132.7">C</text>
<text x="294" y="132.7">C</text>
<text x="0" y="184.6">D</text>
<text x="294" y="184.6">D</text>
<text x="29.4" y="210.7">1</text>
<text x="88.2" y="210.7">2</text>
<text x="147" y="210.7">3</text>
<text x="205.7" y="210.7">4</text>
<text x="264.5" y="210.7">5</text>
</g>
<text font-size="2.3" x="242.4" y="176.1">Project</text>
<g font-size="1.9">
<text x="211.3" y="185.1">Creation Date</text>
<text x="241.5" y="185.1">Last modify date</text>
<text x="264.6" y="185.1">Page title</text>
<text x="211.3" y="192.2">Designed by:</text>
<text x="241.5" y="192.2">Controlled by:</text>
<text x="264.6" y="192.2">approved by:</text>
<text x="211.3" y="199.3">PCB Code</text>
<text x="241.5" y="199.3">BOM file</text>
</g>
<g font-size="1.6">
<text x="23" y="3.9">5V</text>
<text x="56.4" y="31.6">1</text>
<text x="56.4" y="33.4">2</text>
<text x="56.4" y="35.2">3</text>
<text x="56.4" y="37">4</text>
<text x="56.4" y="38.7">5</text>
<text x="56.4" y="40.5">6</text>
<text x="162.7" y="52.7">5V</text>
<text x="95.7" y="59.2" transform="rotate(-90 95.7 59.2)">3</text>
<text x="90.4" y="63.6">1</text>
<text x="95.7" y="66.1" transform="rotate(-90 95.7 66.1)">2</text>
<text x="102.8" y="71.7" transform="rotate(-90 102.8 71.7)">3</text>
<text x="163.2" y="68.1" transform="rotate(-90 163.2 68.1)">3</text>
<text x="97.5" y="76.1">1</text>
<text x="163.2" y="75" transform="rotate(-90 163.2 75)">2</text>
<text x="168.4" y="72.5">1</text>
<text x="102.8" y="78.6" transform="rotate(-90 102.8 78.6)">2</text>
<text x="106.4" y="88.5">1</text>
<text x="111.7" y="84.1" transform="rotate(-90 111.7 84.1)">3</text>
<text x="12.3" y="91.1">5V</text>
<text x="111.7" y="91" transform="rotate(-90 111.7 91)">2</text>
<text x="43.9" y="113.4">2</text>
<text x="43.9" y="111.6">1</text>
<text x="43.9" y="115.2">3</text>
<text x="43.9" y="118.7">5</text>
<text x="43.9" y="117">4</text>
<text x="115.2" y="119.7" transform="rotate(-90 115.2 119.7)">3</text>
<text x="43.9" y="122.3">7</text>
<text x="43.9" y="125.9">9</text>
<text x="43.9" y="120.5">6</text>
<text x="43.9" y="124.1">8</text>
<text x="120.4" y="124.1">1</text>
<text x="43.9" y="129.4">11</text>
<text x="43.9" y="127.6">10</text>
<text x="43.9" y="131.2">12</text>
<text x="99.2" y="130.3" transform="rotate(-90 99.2 130.3)">3</text>
<text x="115.2" y="126.6" transform="rotate(-90 115.2 126.6)">2</text>
<text x="99.2" y="137.2" transform="rotate(-90 99.2 137.2)">2</text>
<text x="104.4" y="134.7">1</text>
<text x="33.8" y="139.9">JLED1</text>
<text x="85" y="142.8" transform="rotate(-90 85 142.8)">3</text>
<text x="12.3" y="146.2">5V</text>
<text x="85" y="149.7" transform="rotate(-90 85 149.7)">2</text>
<text x="90.2" y="147.2">1</text>
<text x="43.9" y="166.8">1</text>
<text x="43.9" y="168.5">2</text>
<text x="43.9" y="170.3">3</text>
<text x="43.9" y="173.9">5</text>
<text x="43.9" y="172.1">4</text>
<text x="210.4" y="171.1">PROTO</text>
<text x="43.9" y="177.4">7</text>
<text x="43.9" y="175.6">6</text>
<text x="43.9" y="179.2">8</text>
<text x="43.9" y="181">9</text>
<text x="43.9" y="184.5">11</text>
<text x="43.9" y="182.8">10</text>
<text x="43.9" y="186.3">12</text>
<text x="214.1" y="188.7">Saturday, September 28, 2019</text>
<text x="274.6" y="188.7">KB_LED_AND_LED</text>
<text x="35.6" y="195">JLED2</text>
<text x="264.4" y="200.4">Sheet</text>
<text x="269.2" y="201.1">12</text>
<text x="271.9" y="200.4">of</text>
<text x="274.6" y="201.1">42</text>
<text x="278.6" y="200.4">REV.</text>
<text x="283.5" y="201.1">0</text>
<text x="287.4" y="198.6">Format</text>
<text x="288.8" y="201.1">A3</text>
<text x="211.1" y="205.7">Copyright (C) 2018-2019, Power Progress Community, Hardware Licensee is CERN Open Hardware Licence v1.2</text>
</g>
<g font-size="1.6" fill="#00007f">
<text x="30.3" y="3.2">R716</text>
<text x="37.4" y="3.2">0</text>
<text x="48" y="13.9">C1034</text>
<text x="48" y="17.4">100NF</text>
<text x="55.2" y="13.9">C1035</text>
<text x="55.2" y="17.4">2,2UF</text>
<text x="46.3" y="27.8">F1013-0402</text>
<text x="51.6" y="26">J46</text>
<text x="97.8" y="29.9">R946</text>
<text x="104.9" y="29.9">0</text>
<text x="97.8" y="35.2">R948</text>
<text x="97.8" y="31.7">R947</text>
<text x="104.9" y="35.2">0</text>
<text x="104.9" y="31.7">0</text>
<text x="97.8" y="40.6">R950</text>
<text x="97.8" y="37">R949</text>
<text x="104.9" y="40.6">0</text>
<text x="104.9" y="37">0</text>
<text x="97.8" y="42.3">R951</text>
<text x="104.9" y="42.3">0</text>
<text x="165.4" y="58.3">R952</text>
<text x="97.7" y="61.9">M17</text>
<text x="97.7" y="63.5">DMN3730U-7</text>
<text x="165.4" y="61.9">4,7K</text>
<text x="138" y="70.8">R953</text>
<text x="145.8" y="70.8">C1126</text>
<text x="159.9" y="70.8">M18</text>
<text x="104.8" y="74.3">M19</text>
<text x="104.8" y="75.9">DMN3730U-7</text>
<text x="138" y="72.9">0</text>
<text x="145.8" y="74.3">1UF</text>
<text x="152.1" y="72.4">DMN3730U-7</text>
<text x="113.7" y="86.8">M20</text>
<text x="113.7" y="88.4">DMN3730U-7</text>
<text x="19.6" y="90.3">R1133</text>
<text x="26.7" y="90.3">0</text>
<text x="37.4" y="101">C1211</text>
<text x="44.5" y="101">C1212</text>
<text x="37.4" y="104.6">100NF</text>
<text x="44.5" y="104.6">2,2UF</text>
<text x="40.9" y="108.1">J51</text>
<text x="104.1" y="124">DMN3730U-7</text>
<text x="111.9" y="122.3">M21</text>
<text x="33.8" y="136.6">SWF-0810H17</text>
<text x="88.1" y="134.6">DMN3730U-7</text>
<text x="95.9" y="133">M22</text>
<text x="19.6" y="145.5">R1134</text>
<text x="26.7" y="145.5">0</text>
<text x="73.8" y="147.1">DMN3730U-7</text>
<text x="81.7" y="145.5">M23</text>
<text x="37.4" y="156.1">C1213</text>
<text x="37.4" y="159.7">100NF</text>
<text x="44.5" y="156.1">C1214</text>
<text x="44.5" y="159.7">2,2UF</text>
<text x="40.9" y="163.2">J52</text>
<text x="33.8" y="191.7">SWF-0810H17</text>
</g>
<g font-size="1.6" fill="#f00">
<text x="73.3" y="8.3">KB_LED_VDD</text>
<text x="73.3" y="33.4">KBL2</text>
<text x="73.3" y="35.2">KBL3</text>
<text x="114.2" y="31.7">RED-</text>
<text x="114.2" y="35.2">VLED-</text>
<text x="73.3" y="37">KBL4</text>
<text x="114.2" y="37">GREEN-</text>
<text x="114.2" y="42.3">BLUE-</text>
<text x="60.7" y="64.6">14</text>
<text x="66" y="64.6">KB_RED</text>
<text x="58.4" y="77">14</text>
<text x="63.7" y="77">KB_GREEN</text>
<text x="187.1" y="73.4">KB_LED_PWM</text>
<text x="201.7" y="73.4">14</text>
<text x="59.9" y="89.5">14</text>
<text x="65.3" y="89.5">KB_BLUE</text>
<text x="140.8" y="125">JLED_RED</text>
<text x="152.9" y="125">14</text>
<text x="141.2" y="135.7">JLED_GREEN</text>
<text x="155.6" y="135.7">14</text>
<text x="140" y="148.1">JLED_BLUE</text>
<text x="152.8" y="148.1">14</text>
</g>
</svg>
